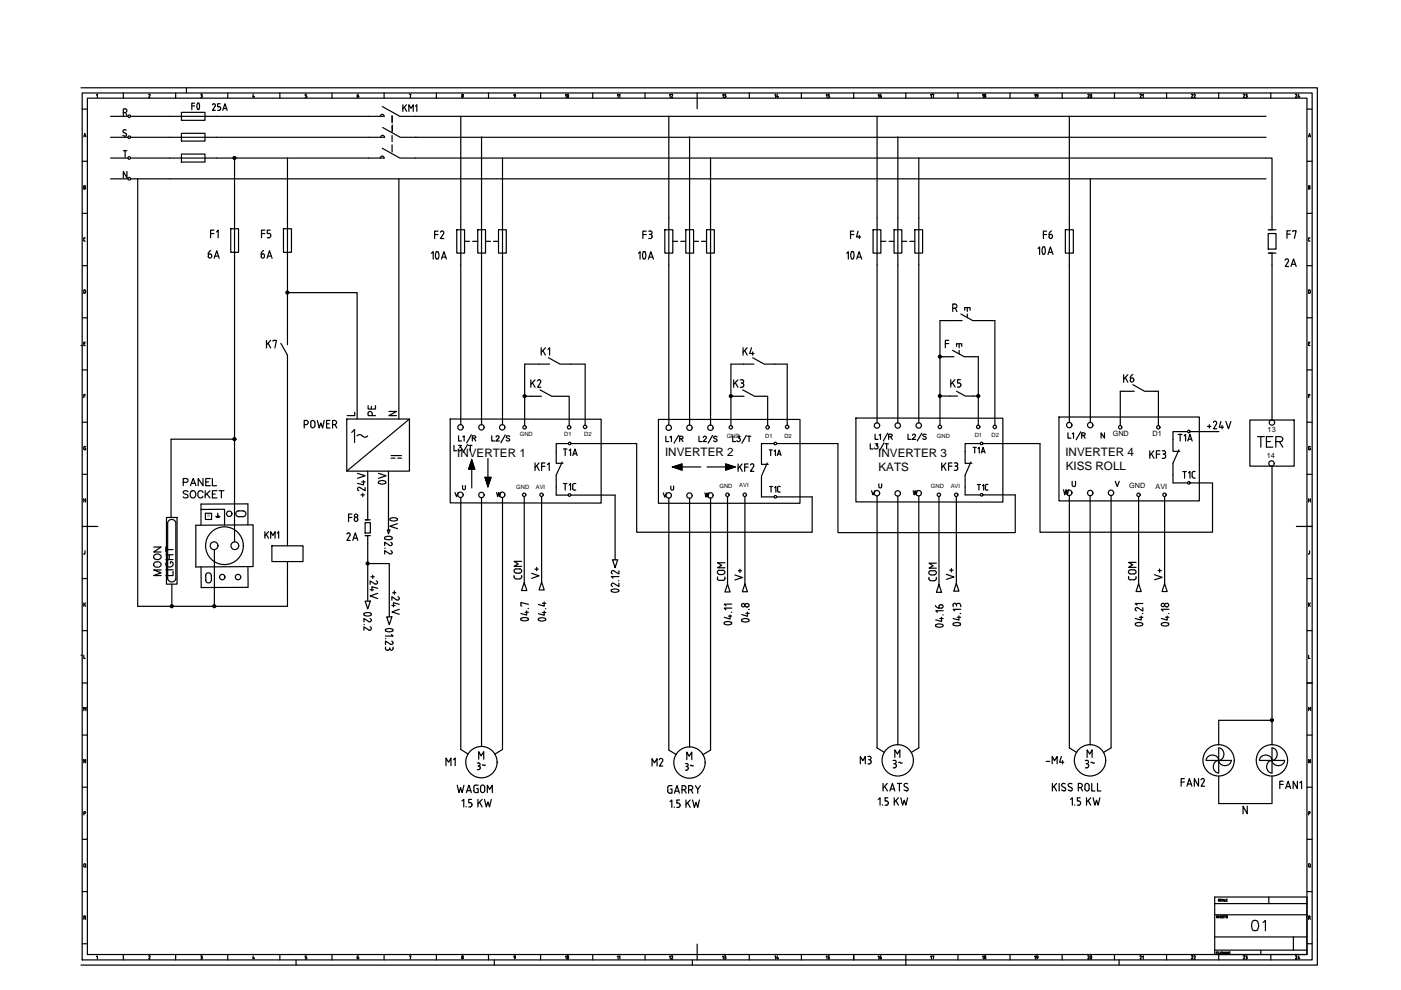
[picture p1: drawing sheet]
<svg xmlns="http://www.w3.org/2000/svg" width="297mm" height="210mm" viewBox="0 0 297 210" stroke-linecap="round" stroke-linejoin="round" font-family="sans-serif">
<!-- layer: 035 -->
<g fill="none" stroke="#000" stroke-width=".25">
<path d="M17.2 18.6h262.1v186h-262.1M26.1 19.7v1.1M53.7 20l-.1 .5h.4M59.3 19.7v1.1M65 20h-.3v.3h.2M70.4 19.7v1.1M81.4 19.7v1.1M92.5 19.7v1.1M103.6 19.7v1.1M114.6 19.7v1.1M125.7 19.7v1.1M136.8 19.7v1.1"/>
<path d="M147.8 19.7v1.1M158.9 19.7v1.1M169.9 19.7v1.1M181 19.7v1.1M192.1 19.7v1.1M203.1 19.7v1.1M214.2 19.7v1.1M225.2 19.7v1.1M236.3 19.7v1.1M247.3 19.7v1.1M258.4 19.7v1.1M269.4 19.7v1.1"/>
<path d="M17.4 23.1h1.1M17.4 34.2h1.1M17.8 29l.2-.7 .2 .7M17.9 28.8h.2M18 39.4l.1 .1-.1 .2M18 39.4h-.2v.7l.3-.1v-.2l-.3-.1M18.5 20.8h258.6v181.6h-258.6zM20.5 20.1l.1-.1v.7M31.5 20.1l.2-.1 .1 .1-.3 .6h.3M53.8 20.4v.3M64.7 20.7h.2M64.9 20.3l.1 .1"/>
<path d="M65 20.5l-.1 .1M65.1 20.4v.1M277.1 23.1h1.1M277.1 34.2h1.1M277.4 29l.3-.7 .2 .7M277.5 28.8h.3M277.6 39.4l.1 .1-.1 .2M277.6 39.4h-.2v.7l.3-.1v-.2l-.3-.1M17.4 45.2h1.1M17.4 56.3h1.1M17.7 50.9l.4 .2M17.8 50.6v.4"/>
<path d="M17.9 50.4l-.2 .2M17.9 50.4h.2M277.1 45.2h1.1M277.1 56.3h1.1M277.4 50.9l.3 .2M277.6 50.4l-.2 .2M277.6 50.4h.1M17.2 73.3h.2M17.4 67.4h1.1M17.4 78.4h1.1M17.8 72.9h.2M17.9 61.5a.42 .42 0 0 1 .2 .6l-.3 .1v-.7h.1"/>
<path d="M18.1 72.5h-.3v.8h.3M277.1 67.4h1.1M277.1 78.4h1.1M277.4 72.9h.3M277.6 61.5a.42 .42 0 0 1 .2 .6l-.4 .1v-.7h.2M277.7 72.5h-.3v.8h.3M17.4 89.5h1.1M17.8 94.9v.4l.3 .1v-.4h-.1M18.1 94.7l-.1-.1-.2 .2M277.1 89.5h1.1M277.4 94.9v.3M277.4 83.9h.3"/>
<path d="M277.7 95h.1v.4l-.4-.2M277.7 83.6h-.3v.7M277.8 94.7l-.2-.1-.2 .2M17.4 111.6h1.1M17.4 100.6h1.1M17.8 117.5h.1M17.8 106h.3M17.8 105.7v.8M18 117.3l-.2 .2M18 116.8v.5M18.1 105.7v.8M277.1 111.6h1.1"/>
<path d="M277.1 100.6h1.1M277.4 117.5h.1M277.4 105.7v.8M277.4 106h.4M277.6 117.3l-.1 .2M277.7 116.8v.5M277.8 105.7v.8M17.2 138.9h.2M17.4 122.7h1.1M17.4 133.7h1.1M17.8 138.9v.7h.3M17.8 127.8v.8"/>
<path d="M17.9 128.1l.2 .5M18.1 127.8l-.3 .5M277.1 122.7h1.1M277.1 133.7h1.1M277.4 138.9v.7h.3M277.4 127.8v.8M277.6 128.1l.2 .5M277.8 127.8l-.4 .5M17.4 144.8h1.1M17.4 155.9h1.1M17.8 150.7v-.7l.2 .4 .2-.4v.7M277.1 144.8h1.1"/>
<path d="M277.1 155.9h1.1M277.4 150.7v-.7l.3 .4 .2-.4v.7M17.4 178h1.1M17.4 166.9h1.1M18 172.1l.1 .3-.3 .1M18 172.1h-.2v.7M18.1 161v.7l-.3-.7v.7M277.1 178h1.1M277.6 172.1l.2 .2-.4 .2M277.6 172.1h-.2v.7M277.8 161v.7l-.4-.7v.7M17.4 189h1.1"/>
<path d="M17.8 183.3v.3l.2 .2 .1-.2v-.3M17.8 194.6l.3-.1v-.2l-.3-.1v.7M17.8 183.3l.2-.2 .1 .2M18 194.6l.1 .3M18.1 183.7l.1 .1M257.5 191.6h19.6M269 190.2v1.4M277.1 189h1.1M277.4 183.3l.2-.2 .2 .2M277.4 194.6l.3-.1v-.2l-.3-.1v.7M277.4 183.3v.4M277.7 194.6l.1 .3"/>
<path d="M277.7 183.7l.2 .1M277.8 183.3l-.1 .5-.3-.2M17.4 200.1h1.1M20.5 202.8l.1-.1v.7M26.1 202.4v1.1M31.5 202.7h.2l.1 .2M31.8 202.9l-.3 .5h.3M37.2 202.4v1.1M42.6 202.7h.1M42.6 203.4h.1M42.7 203h.1M42.7 202.6l.2 .2-.2 .1"/>
<path d="M42.7 203l.2 .1M42.9 203.1v.1M42.9 203.2l-.2 .1M48.3 202.4v1.1M53.7 202.7l-.1 .5h.4M53.8 203.1v.3M59.3 202.4v1.1M62.8 203.5v1.1M64.7 203.4h.2M65 203.2l-.1 .1M65 202.7h-.3v.3l.3 .1M65.1 203.1v.1"/>
<path d="M70.4 202.4v1.1M81.4 202.4v1.1M86.8 202.7h.3l-.1 .7M92.5 202.4v1.1M97.9 203.1l.2-.1 .1 .1M97.9 203.2l.2 .1 .1-.1M97.9 203.1v.1M98.2 203.1v.1M103.6 202.4v1.1M104.8 203.5v1.1M114.6 202.4v1.1M125.7 202.4v1.1"/>
<path d="M136.8 202.4v1.1M146.8 203.5v1.1M147.8 202.4v1.1M158.9 202.4v1.1M169.9 202.4v1.1M181 202.4v1.1M192.1 202.4v2.2M203.1 202.4v1.1M214.2 202.4v1.1M225.2 202.4v1.1M236.3 202.4v1.1M237.3 203.5v1.1"/>
<path d="M247.3 202.4v1.1M257.5 201.5h19.6M258.4 202.4v1.1M267.3 201.5v.9M269.4 202.4v1.1M277.1 200.1h1.1"/>
<circle cx="98" cy="20.5" r=".17"/>
<circle cx="98.1" cy="20.1" r=".15"/>
<circle cx="98.1" cy="202.8" r=".15"/>
</g>
<!-- layer: 07 -->
<path d="M17.4 19.7h260.8v183.8h-260.8zM147.8 20.8v2.3M18.5 111.6h2.2M274.9 111.6h2.2M257.5 190.2h19.6v12.2h-19.6zM257.5 194h19.6M257.5 198.7h19.6M274.2 198.7v2.8M147.8 200.2v2.2" fill="none" stroke="#000" stroke-width=".25"/>
<!-- layer: 025 -->
<g fill="none" stroke="#000" stroke-width=".25">
<path d="M258.2 194.2h-.3l.3 .3v.1l-.3-.1M258.3 194.2v.4M258.3 194.4h.3M258.6 190.7h-.3l.3 .2v.2l-.3-.1M258.6 194.2v.4M258.8 194.4h.2M259.1 190.7a.2 .2 0 0 0-.3 0 .2 .2 0 0 0 0 .3 .2 .2 0 0 0 .3 0M259.1 194.2h-.3v.4h.3M259.2 191.1l.1-.4 .2 .4M259.2 191h.2M259.2 194.4h.2M259.5 194.2h-.3v.4h.3"/>
<path d="M259.6 190.7v.4h.2M259.6 194.2h.3M259.7 194.2v.4M260 190.9h.1M260.2 190.7h-.2v.4h.2M260.3 194.2h-.3l.3 .3-.1 .1-.2-.1M257.9 202h.1M258.2 201.8h-.3v.5M258.3 201.8v.5M258.4 201.8v.5h.3M258.8 202h.2M259.1 201.8h-.3v.5h.3"/>
<path d="M259.5 201.8v.5l-.3-.5v.5M259.6 202.3l.1-.5 .2 .5M259.7 202.1h.2M260 202.3v-.5l.2 .5 .2-.5v.5M260.5 202h.2M260.8 201.8h-.3v.5h.3"/>
</g>
<g fill="none" stroke="#000" stroke-width=".25">
<path d="M23.4 24.7h3.7M23.4 29.1h3.7M23.4 33.5h3.7M23.4 37.9h3.7M27.7 24.7h8.3M27.7 29.1h8.3M27.7 33.5h8.3M27.7 37.9h240.7M29.2 37.9v90.7h31.7v-6.2M45.9 24.7h32.2M45.9 29.1h32.4M45.9 33.5h32.2"/>
<path d="M49.7 33.5v12.5M60.9 33.5v12.5M84.6 37.9v50.9M88.1 33.5h181.6v12.7M88.1 24.7h180.3M88.1 29.1h180.3M97.7 24.6v21.6M102.1 29v17.2M106.5 33.5v12.7M141.8 24.6v21.6M146.2 29v17.2M150.7 33.5v12.7"/>
<path d="M186 24.6v21.6M190.4 29v17.2M194.8 33.5v12.7M226.7 24.6v21.6M231.2 37.9v51.7M49.7 56v58.9M60.9 56v14.9M97.7 56.2v33.9M102.1 56.2v33.9M106.5 56.2v33.9M141.8 56.2v34M146.2 56.2v34"/>
<path d="M150.7 56.2v34M186 56.2v33.5M190.4 56.2v33.5M194.8 56.2v33.5M226.7 56.2v33.4M269.7 56.2v32.9M60.9 62h14.8v26.8M60.9 77.5v34.9M114.3 77.2h-3.1v13M121 77.2h3.1v13M155 77.2v13M164.3 77.2h2.6v13"/>
<path d="M199.3 75.6h.8M201.8 68h-2.5v22.2M206.7 75.6h.7v8.4M208.4 68h2.5v22.2M49.7 93.1h-13.4v16.6M78 99.9v8.7M82.4 99.9v12.5M119.2 84h1.5v6.2M121.1 94.1h13.9v18.7h37.2v-7.4h-7.5M162.2 84h.6v6.2M164.7 94.1h13v18.8h37.6v-8h-6.9M206.4 84h1v6.2"/>
<path d="M208.4 94.1h12.1v18.7h36.6v-10.4h-4.8M237.5 83v7.2M244.9 83h.7v7.2M252.3 91.5h6.1M269.7 98.8v59.1M32.6 116h1.5l-1.5 1h1.5M32.7 117.8a.77 .77 0 0 1 .9-.3 .77 .77 0 0 1 .5 .8 .83 .83 0 0 1-.9 .3 .83 .83 0 0 1-.6-.7zM32.8 119.2a.76 .76 0 0 1 .9-.1 .76 .76 0 0 1 .4 .9 .76 .76 0 0 1-1 .3 .76 .76 0 0 1-.4-.9zM35.2 118.6h1.5M35.2 117.6h1.5M35.2 116.5h1.5M35.2 116v1"/>
<path d="M35.5 110.8a.91 .91 0 0 1 .9-.7 .91 .91 0 0 1 .9 .7M35.5 119.1a.56 .56 0 0 0-.3 .7 .56 .56 0 0 0 .6 .4h.3a.55 .55 0 0 0 .6-.5 .55 .55 0 0 0-.6-.6v.4M35.9 117.6v1M38.8 102.3l.9-.1 .2-.2-.1-.4-1-.1v1.5M39.9 104.3l-.4-.3-.7 .3 .2 .3 .8 .4 .1 .4-.2 .1h-.7l-.2-.1M40.4 103l.6-1.5 .6 1.5M40.5 104.3a.71 .71 0 0 1 1 .1 .71 .71 0 0 1-.2 1 .63 .63 0 0 1-.8 .1 .63 .63 0 0 1-.2-.9zM40.6 102.5h.7M43 101.5v1.5l-1-1.5v1.5M43 104.4a.56 .56 0 0 0-.6-.4 .56 .56 0 0 0-.5 .6 .63 .63 0 0 0 .3 .9 .63 .63 0 0 0 .8-.3M43.5 104v1.6M43.6 102.2h.6"/>
<path d="M43.8 104.7l.7 .9M44.5 104l-1 1.1M44.6 101.5h-1v1.5h1M45 101.5v1.5h.9M45 104.8h.6M45.5 116.6v12M46 104h-1v1.6h1M46.4 104h1.1M46.9 104v1.6M78 115.2v4.3h4.5v11.3M78 119.5v8M97.7 105.5v53.4"/>
<path d="M102.1 105.5v52.8M106.5 105.5v53.4l-1.6 1M111.2 105.3v18.3M114.8 105.3v18.1M121 105h9.4v13.7M141.8 105.6v53.4M146.2 105.6v52.8M150.7 105.6v53.4l-1.7 1M154.2 105.3v18.6M157.9 105.3v18.5M186 105.1v53.5M190.4 105.2v52.7"/>
<path d="M194.8 105.1v53.5l-1.6 .9M199.1 105.3v18.6M202.8 105.3v18.4M204.6 103.2v1.7h3.3M226.7 105.1v53.5M231.1 105.1v52.8M235.6 105.1v53.5l-1.6 .9M241.4 105.3v18.5M246.9 105.3v18.5M34.1 120.8h-1.5l1.5 .6-1.5 .6h1.5M35.2 120.8h1.5M35.5 122.7a.91 .91 0 0 0 .9 .7 .91 .91 0 0 0 .9-.7"/>
<path d="M36.4 123.9v4.7M36.7 121.1v.9h-1.5M269.7 152.7h-11.3v5.2M258.4 164.6v5.8h11.3v-5.8"/>
</g>
<!-- layer: 0 -->
<g fill="none" stroke="#000" stroke-width=".25">
<path d="M36 24.7h9.9M36 29.1h9.9M36 33.5h9.9M38.5 28.3h5v1.6h-5zM38.5 32.7h5v1.7h-5zM78.1 24.7h3.4M78.1 33.5h3.4M78.3 29.1h3.3M80.6 24.6a.4 .4 0 0 1 .4-.4 .4 .4 0 0 1 .4 .4M80.6 33.5a.4 .4 0 0 1 .4-.4 .4 .4 0 0 1 .4 .4M80.7 29.1a.4 .4 0 0 1 .4-.4 .4 .4 0 0 1 .4 .4M81.1 22.6l3.7 2.1h3.3"/>
<path d="M81.1 31.4l3.7 2.1h3.3M81.1 27l3.8 2.1h3.3M48.9 48.5h1.7v5h-1.7zM49.7 46v10M60.1 48.5h1.7v5h-1.7zM60.9 46v10M96.8 48.7h1.7v5h-1.7zM97.7 46.2v10M101.3 48.7h1.6v5h-1.6zM102.1 46.2v10M105.7 48.7h1.6v5h-1.6zM106.5 46.2v10"/>
<path d="M141 48.7h1.6v5h-1.6zM141.8 46.2v10M145.4 48.7h1.7v5h-1.7zM146.2 46.2v10M149.8 48.7h1.7v5h-1.7zM150.7 46.2v10M185.1 48.7h1.7v5h-1.7zM186 46.2v10M189.6 48.7h1.6v5h-1.6zM190.4 46.2v10M194 48.7h1.6v5h-1.6zM194.8 46.2v10"/>
<path d="M225.9 48.7h1.7v5h-1.7zM226.7 46.2v10M268.9 49.5h1.6v3.3h-1.6zM268.9 48.7h1.6M268.9 53.7h1.6M269.7 46.2v2.5M269.7 53.7v2.5M60.9 75.3v2.2M116.3 75.8l2.4 1.4h2.3M159.6 75.8l2.4 1.4h2.3M200.1 75.6h2.2M201.8 68h2.2"/>
<path d="M202 74.3l2.5 1.3h2.2M202.8 73.4v-.5h1.1v.5M203.4 72.9v.8M203.4 74.3v.7M203.7 66.6l2.5 1.4h2.2M204.5 65.8v-.6h1.2v.6M205.1 65.2v.8M205.1 66.6v.8M73.5 88.8h13.3v11.1h-13.3zM74.6 91.7l.6-.7v2.8M75.7 92.4l.5-.3 .6 .3M76.8 92.4l.6 .3 .6-.3"/>
<path d="M82.9 96.6h2.2M86.8 88.8l-13.3 11.1M95.4 88.8l32.1 .1v17.8l-32.1-.1zM96.3 94.4v1.2h.5M97.2 92.4v1.1h.7M97.2 94.4h.6l-.3 .5a.37 .37 0 0 1 .3 .5 .37 .37 0 0 1-.7 0M98.1 92.6l.3-.2v1.1M99.1 94.2l-.9 1.7M99.3 94.4h.8M99.7 94.4v1.2M99.9 92.2l-.9 1.7M100 97.5l.7 2h-1.4z"/>
<path d="M100 99.5v3.9M100.1 92.9l.7-.1v-.3l-.7-.1v1.1M100.5 92.9l.4 .6M103.4 97.2v4M104.3 92.4v1.1h.6M105.2 92.7l.2-.3 .4 .1v.3l-.7 .7h.8M107.1 92.2l-.9 1.7M108.1 92.6l-.3-.2-.5 .2 .1 .2 .6 .3v.4h-.4l-.3-.2M114.5 82.7l2.5 1.3h2.2M139.6 88.9h30v17.8h-30zM141.2 92.5v1.1h.6M142.1 92.7l.3-.2v1.1"/>
<path d="M142.6 99l2-.6v1.3zM143.9 92.3l-1 1.7M144.1 93h.6l.1-.4-.7-.1v1.1M144.4 93l.4 .6M144.6 99h4M148.2 92.5v1.1h.6M149.1 92.8l.2-.3 .4 .1v.3l-.6 .7h.7M149.9 99h4M151.1 92.3l-1 1.7M152 92.7l-.2-.2-.5 .2 .2 .3 .4 .1 .1 .4-.2 .1-.5-.1M153.9 98.4l2 .6-2 .7zM155.3 92.5v1.1h.7"/>
<path d="M156.4 92.5h.5l-.3 .4a.37 .37 0 0 1 .3 .6 .37 .37 0 0 1-.7-.1M157.5 82.7l2.5 1.3h2.2M158.2 92.3l-.9 1.7M158.4 92.5h.8M158.8 92.5v1.1M181.5 88.6l31.1 .1v17.8l-31.1-.1zM184.5 94.1v1.1h.7M185.5 92.1v1.1h.7M185.5 94.1h.6l-.3 .4a.38 .38 0 0 1 .3 .4 .38 .38 0 0 1-.3 .4 .38 .38 0 0 1-.4-.3M186.4 92.3l.3-.2v1.1M187.4 93.9l-.9 1.7M187.6 94.1h.8"/>
<path d="M188 94.1v1.1M188.2 91.8l-.9 1.7M188.4 92.6l.6-.1 .2-.2-.2-.2h-.6v1.1M188.8 92.6l.4 .6M192.5 92.1v1.1h.7M193.5 92.3l.1-.2h.3l.2 .3-.7 .8h.8M195.4 91.8l-.9 1.7M196.4 92.2l-.3-.1-.4 .1v.2l.7 .4-.3 .4-.4-.2M205.9 97.9l-1.3 2.8v2.5M224.5 88.4h29.8v17.8h-29.8zM226.4 91.8v1.1h.7M227.4 92l.2-.2v1.1"/>
<path d="M229.1 91.6l-.9 1.6M229.3 92.3h.7v-.4l-.7-.1v1.1M229.7 92.3l.4 .6M234.2 91.8v1.1l-.7-1.1v1.1M240.2 81.6l2.5 1.4h2.2M41.5 111.4l12.2-.1v8.8l-12.2 .1zM42.6 108h5v3.3M43.5 108.8h1.4v1.3h-1.4zM44.9 108.8h.1M45.7 109.5h.9M45.9 109.6h.6M46 109.7h.4"/>
<path d="M46.2 109.5h.1M46.2 108.8v.7M50.5 109.5h1.1M50.5 108.3h1.1M50.7 108.3a.61 .61 0 0 0-.7 .6 .61 .61 0 0 0 .7 .6M51.5 108.3a.61 .61 0 0 1 .6 .6 .61 .61 0 0 1-.6 .6M52.6 111.3v-4.5l-10 .1v4.4M57.6 115.7h6.6v3.4h-6.6zM60.9 119.1v3.3M77.4 113.6h1.1M96.5 104.4l.3 .9 .3-.9M98.1 102.9v.7l.2 .2 .3-.1 .1-.8"/>
<path d="M102.8 101.2h1.3l-.7 2zM105.3 104.4l.2 .9 .2-.9 .2 .9 .3-.9M129.9 118.7h1.1l-.6 1.6zM140.6 104.5l.4 .9 .3-.9M142.2 103.1v.6l.3 .2 .3-.1v-.7M149.5 104.5l.2 .9 .2-.9 .2 .9 .2-.9M184.8 104l.3 .9 .3-.9M186.3 102.6v.6l.3 .2h.3v-.8M193.6 104l.2 .9 .2-.9 .3 .9 .2-.9M225.5 103.8l.2 1.1 .3-1.1 .3 1.1 .3-1.1M227.3 102.1v.8l.3 .3 .4-.2v-.9M236.5 102.1l.4 1.1 .4-1.1"/>
<path d="M43.6 122.1a.61 .61 0 0 1 .6-.7 .61 .61 0 0 1 .6 .7M43.6 122.9a.61 .61 0 0 0 .6 .7 .61 .61 0 0 0 .6-.7M43.6 122v1M44.8 122v1M52.6 120.1v4.4l-9.9 .1-.1-4.4M258.4 158.6a1.38 1.38 0 0 1 1.1 1.5 1.38 1.38 0 0 1-1.5 1.2 1.38 1.38 0 0 0-.7 1.4 1.38 1.38 0 0 0 1.1 1.2M258.4 158.6v5.3M269.7 158.6v5.3a1.38 1.38 0 0 1-1.1-1.5 1.38 1.38 0 0 1 1.4-1.2 1.36 1.36 0 0 0 .8-1.4 1.36 1.36 0 0 0-1.1-1.2zM255.7 161.2a1.38 1.38 0 0 1 1.6-1.1 1.38 1.38 0 0 1 1.2 1.5 1.38 1.38 0 0 0 1.4 .7 1.38 1.38 0 0 0 1.2-1.1M255.8 161.2h5.3M267 161.2a1.38 1.38 0 0 1 1.6-1.1 1.38 1.38 0 0 1 1.2 1.5 1.38 1.38 0 0 0 1.4 .7 1.38 1.38 0 0 0 1.2-1.1M267.1 161.2h5.3"/>
<circle cx="27.4" cy="37.9" r=".28"/>
<circle cx="27.4" cy="24.6" r=".28"/>
<circle cx="27.4" cy="33.5" r=".28"/>
<circle cx="27.4" cy="29.1" r=".28"/>
<circle cx="49.7" cy="33.5" r=".32"/>
<circle cx="49.7" cy="33.5" r=".19"/>
<circle cx="49.7" cy="33.5" r=".11"/>
<circle cx="60.9" cy="62" r=".32"/>
<circle cx="60.9" cy="62" r=".19"/>
<circle cx="60.9" cy="62" r=".11"/>
<circle cx="199.3" cy="75.6" r=".32"/>
<circle cx="199.3" cy="75.6" r=".19"/>
<circle cx="199.3" cy="75.6" r=".11"/>
<circle cx="49.7" cy="93.1" r=".32"/>
<circle cx="49.7" cy="93.1" r=".19"/>
<circle cx="49.7" cy="93.1" r=".11"/>
<circle cx="97.6" cy="90.6" r=".57"/>
<circle cx="102.1" cy="90.6" r=".57"/>
<circle cx="106.5" cy="90.6" r=".57"/>
<circle cx="111.2" cy="90.6" r=".36"/>
<circle cx="120.7" cy="90.6" r=".36"/>
<circle cx="124" cy="90.5" r=".36"/>
<circle cx="141.8" cy="90.7" r=".57"/>
<circle cx="146.2" cy="90.7" r=".57"/>
<circle cx="150.6" cy="90.7" r=".57"/>
<circle cx="154.9" cy="90.6" r=".36"/>
<circle cx="162.7" cy="90.6" r=".36"/>
<circle cx="166.9" cy="90.5" r=".36"/>
<circle cx="185.9" cy="90.2" r=".57"/>
<circle cx="190.3" cy="90.2" r=".57"/>
<circle cx="194.8" cy="90.2" r=".57"/>
<circle cx="199.3" cy="90.5" r=".36"/>
<circle cx="199.3" cy="84" r=".32"/>
<circle cx="199.3" cy="84" r=".19"/>
<circle cx="199.3" cy="84" r=".11"/>
<circle cx="207.4" cy="90.5" r=".36"/>
<circle cx="207.4" cy="84" r=".32"/>
<circle cx="207.4" cy="84" r=".19"/>
<circle cx="207.4" cy="84" r=".11"/>
<circle cx="210.9" cy="90.5" r=".36"/>
<circle cx="226.7" cy="90.1" r=".57"/>
<circle cx="231.1" cy="90.1" r=".57"/>
<circle cx="237.5" cy="90.6" r=".36"/>
<circle cx="245.6" cy="90.6" r=".36"/>
<circle cx="269.6" cy="98.3" r=".57"/>
<circle cx="269.7" cy="89.6" r=".57"/>
<circle cx="45.4" cy="115.7" r=".83"/>
<circle cx="47.6" cy="115.7" r="4"/>
<circle cx="48.6" cy="108.9" r=".57"/>
<circle cx="49.8" cy="115.7" r=".83"/>
<circle cx="77.9" cy="119.5" r=".32"/>
<circle cx="77.9" cy="119.5" r=".19"/>
<circle cx="77.9" cy="119.5" r=".11"/>
<circle cx="97.6" cy="104.9" r=".57"/>
<circle cx="102.1" cy="105" r=".57"/>
<circle cx="106.5" cy="104.9" r=".57"/>
<circle cx="111.1" cy="104.9" r=".36"/>
<circle cx="114.8" cy="104.9" r=".36"/>
<circle cx="141.8" cy="105" r=".57"/>
<circle cx="146.2" cy="105.1" r=".57"/>
<circle cx="150.6" cy="105" r=".57"/>
<circle cx="154.2" cy="104.9" r=".36"/>
<circle cx="157.9" cy="104.9" r=".36"/>
<circle cx="185.9" cy="104.6" r=".57"/>
<circle cx="190.3" cy="104.6" r=".57"/>
<circle cx="194.8" cy="104.6" r=".57"/>
<circle cx="199.1" cy="104.9" r=".36"/>
<circle cx="202.7" cy="104.9" r=".36"/>
<circle cx="208.1" cy="104.9" r=".28"/>
<circle cx="226.7" cy="104.5" r=".57"/>
<circle cx="231.1" cy="104.5" r=".57"/>
<circle cx="235.5" cy="104.5" r=".57"/>
<circle cx="241.4" cy="104.9" r=".36"/>
<circle cx="246.9" cy="104.9" r=".36"/>
<circle cx="36.4" cy="128.5" r=".32"/>
<circle cx="36.4" cy="128.5" r=".19"/>
<circle cx="36.4" cy="128.5" r=".11"/>
<circle cx="45.4" cy="128.5" r=".32"/>
<circle cx="45.4" cy="128.5" r=".19"/>
<circle cx="45.4" cy="128.5" r=".11"/>
<circle cx="47.1" cy="122.4" r=".57"/>
<circle cx="50.5" cy="122.4" r=".57"/>
<circle cx="269.7" cy="152.7" r=".32"/>
<circle cx="269.7" cy="152.7" r=".19"/>
<circle cx="269.7" cy="152.7" r=".11"/>
<circle cx="102.1" cy="161.6" r="3.3"/>
<circle cx="146.2" cy="161.7" r="3.3"/>
<circle cx="190.3" cy="161.2" r="3.3"/>
<circle cx="231.1" cy="161.2" r="3.3"/>
<circle cx="258.4" cy="161.2" r="3.3"/>
<circle cx="269.7" cy="161.2" r="3.3"/>
</g>
<!-- layer: DESC -->
<g fill="none" stroke="#000" stroke-width=".25">
<path d="M97.9 169.8l.4-.3v1.6M98.8 171v.1M99.4 171.1h.3M100.1 170.7l-.4 .4M101.3 169.5v1.6M101.7 170.1l.5 1M102.7 169.5l.4 1.6 .3-1.1 .4 1.1 .4-1.6M142.1 170l.3-.4v1.6M142.9 171.1v.1M143.5 171.2h.3M144.2 170.8l-.4 .4M145.4 169.6v1.6"/>
<path d="M145.8 170.2l.5 1M146.8 169.6l.4 1.6 .4-1.1 .3 1.1 .4-1.6M186.2 169.5l.4-.4v1.6M187.1 170.6v.1M187.2 166.1v1.6M187.6 166.7l.6 1M187.6 170.7h.4M188 169.8l.3 .2v.4l-.3 .3M188.1 166.1l-.9 1M188.2 169.1h-.6v.7h.4M188.7 167.7l.5-1.6 .5 1.6M188.8 167.3h.8"/>
<path d="M189.6 169.1v1.6M189.9 169.7l.6 1M190.3 166.1h.9M190.5 169.1l-.9 1M190.7 166.1v1.6M191 169.1l.4 1.6 .3-1 .4 1 .3-1.6M191.7 167.5l.5 .2M191.9 166.8l.7 .5-.1 .3-.3 .1M192 166.1l.4 .1M192 166.1l-.3 .3 .2 .4M223.1 166.1v1.6M223.5 166.7l.5 1"/>
<path d="M224 166.1l-.9 1M224.6 166.1v1.6M225.1 167.5l.5 .2M225.3 166.8l.5 .2M225.4 166.1l.4 .1M225.4 166.1l-.3 .3 .2 .4M225.8 167l.2 .4-.4 .3M226.5 167.5l.5 .2M226.7 166.8l.6 .5v.3l-.3 .1M226.8 166.1l-.3 .3 .2 .4M226.8 166.1l.5 .1M227 169.5l.4-.4v1.6"/>
<path d="M227.9 170.6v.1M228.4 170.7h.4M228.6 167h.4a.44 .44 0 0 0 .5-.4 .44 .44 0 0 0-.4-.5h-.5v1.6M228.7 169.8l.3 .2 .1 .4-.4 .3M229 169.1h-.6v.7h.4M229.1 167l.4 .7M230.1 166.3a.44 .44 0 0 1 .5-.2 .44 .44 0 0 1 .3 .4v.8a.44 .44 0 0 1-.4 .4 .44 .44 0 0 1-.5-.4zM230.4 169.1v1.6M230.7 169.7l.6 1M231.3 169.1l-.9 1M231.5 166.1v1.6h.6M231.8 169.1l.3 1.6 .4-1 .3 1 .4-1.6"/>
<path d="M232.7 166.1v1.6h.7"/>
</g>
<!-- layer: TAGS -->
<g fill="none" stroke="#000" stroke-width=".25">
<path d="M26.1 28.7l.4 .2M26.1 31.9h.8M26.5 23.1a.4 .4 0 0 1 .4 .4 .4 .4 0 0 1-.4 .4h-.4M26.5 23.1h-.4v1.4M26.5 31.9v1.4M26.6 23.9l.3 .6M26.7 28.3l.1 .4-.3 .2M26.8 27.6l-.6-.1-.1 .2v.3l.6 .3M26.9 36.4v1.3l-.8-1.3v1.3M200.4 72.8h.8M201.2 72.2h-.8v1.5M202 65.3h.5"/>
<path d="M202.4 64.5a.44 .44 0 0 1 .5 .4 .44 .44 0 0 1-.5 .4M202.5 64.5h-.5v1.6M202.6 65.3l.3 .8M207.2 102.7h.7M207.5 102.7v1.2M208.3 103l.3-.3v1.2M208.9 103.6l.3 .3M208.9 103v.6M209.2 102.7l-.3 .3M209.2 102.7h.3M209.2 103.9h.3"/>
</g>
<!-- layer: LINK -->
<g fill="none" stroke="#000" stroke-width=".25">
<path d="M83.1 26.7v1.4M83.1 28.7v1.3M83.1 30.7v1.5M83.2 26.5v1.3M98.5 51.2h1.1M100.2 51.2h1.1M102.9 51.2h1.1M104.6 51.2h1.1M142.6 51.2h1.1M144.3 51.2h1.1M147.1 51.2h1M148.7 51.2h1.1"/>
<path d="M186.8 51.2h1M188.5 51.2h1.1M191.2 51.2h1.1M192.9 51.2h1.1"/>
</g>
<!-- layer: WIREREF -->
<path d="M264.4 170.9v1.6l-.8-1.6v1.6" fill="none" stroke="#000" stroke-width=".25"/>
<!-- layer: 0 -->
<path d="M100 97.5l.7 2h-1.4zM142.6 99l2-.6v1.3zM153.9 98.4l2 .6-2 .7zM102.8 101.2h1.3l-.7 2z" fill="#000" stroke="#000" stroke-width=".21"/>
<!-- layer: XREF -->
<g fill="none" stroke="#000" stroke-width=".25">
<path d="M81.6 116.2h.1M82.9 116.8l.2 .3M83.2 117.1a.36 .36 0 0 1-.6 .3l-1-.7v.8M77.2 132.4h.1M77.2 130.4a1.5 1.5 0 0 0 1.5 0M78.2 131.8l-1-.7v.8M78.2 133.6l-1-.7v.7M78.5 131.1l.2 .2a.36 .36 0 0 1-.1 .5 .36 .36 0 0 1-.4 0M78.5 132.9l.2 .2v.4l-.5 .1M78.6 130v.4M78.7 130a1.17 1.17 0 0 0-1.6 .2l.1 .2M81.7 137.5l.4 .4 .3-.1 .2-.3a.36 .36 0 0 0 .4 .4 .36 .36 0 0 0 .3-.4"/>
<path d="M81.7 135.4h.1M81.7 137.2v.3M82.6 137.4v.1M83 134.5l.3 .4h-1.6M83 135.9l.3 .4-.1 .3h-.4l-1.1-.7v.7M83.2 133.4a1.17 1.17 0 0 0-1.5 .2l.1 .2a1.57 1.57 0 0 0 1.4 0M83.2 133.4v.4M83.3 137.2v.3M110.5 131.1v.4M110.5 131.1a1.17 1.17 0 0 1 1.5 .2l-.1 .2a1.5 1.5 0 0 1-1.4 0M111.3 129.8h.7M111.7 129.5v.9l-1.3-.3"/>
<path d="M112 129h.1M112 128.1l-1.6-.4v.8h.2M114.2 131.5a1.5 1.5 0 0 0 1.4 0M114.2 131.1a1.5 1.5 0 0 1 1.4 0M114.2 131.1v.4M115 129.9h.7M115 127.9h.7M115.4 129.6v.9l-1.2-.4M115.4 127.6v.9l-1.2-.3M115.6 131.1v.4M115.6 129.1h.1M129.7 125v.4"/>
<path d="M129.7 125.4a1.5 1.5 0 0 0 1.4 0M129.7 125a1.5 1.5 0 0 1 1.4 0M130.2 121a.36 .36 0 0 0-.6 .2 .36 .36 0 0 0 .3 .5M131.1 125v.4M131.1 123.1h.1M131.2 123.6v.8l-1-.7a.36 .36 0 0 0-.6 .2 .36 .36 0 0 0 .3 .4M131.2 122.2h-1.6l.4 .4M131.2 121v.7l-1-.6M153.6 131.9a1.17 1.17 0 0 1 1.5 .2 1.08 1.08 0 0 1-1.6 0zM154.5 130.6h.6M154.8 130.4v.9l-1.2-.4M155.1 129.8h.1"/>
<path d="M155.1 128.9h-1.5l.3 .4M155.1 128.1h-1.5l.3 .3M157.3 131.3l-.1 .2a1.08 1.08 0 0 0 1.6 0l-.1-.2M157.3 131.3a1.5 1.5 0 0 1 1.4 0M158.1 130h.8M158.3 128a.36 .36 0 0 0-.4 .3 .36 .36 0 0 0 .4 .4M158.3 128h.2M158.5 128a.39 .39 0 0 1 .3 .4 .39 .39 0 0 1-.5 .3M158.5 129.8v.9l-1.2-.4M158.7 129.2h.2M198.3 128.4l.3 .4 .4 .1M198.4 132.5a1.17 1.17 0 0 1 1.6 .1 1.08 1.08 0 0 1-1.6 0z"/>
<path d="M199.2 131.1h.8M199.5 128.3h.1M199.6 128.2a.36 .36 0 0 1 .4 .4 .36 .36 0 0 1-.4 .3h-.5v-.5l.3-.2M199.6 130.9v.9l-1.2-.4M199.9 130.4h.1M200 129.5h-1.6l.3 .3M202.1 128.3v.3M202.8 128.3v.2M203 130.9h.7M203.1 127.9l-.3 .4a.36 .36 0 0 0-.4-.4 .36 .36 0 0 0-.4 .4M203.1 128h.2M203.3 127.9l.4 .4"/>
<path d="M203.3 130.6v.9l-1.2-.4M203.6 132.2v.3M203.6 130.1h.1M203.6 132.2a1.17 1.17 0 0 0-1.6 .1l.2 .2a1.5 1.5 0 0 0 1.4 0M203.7 129.2h-1.6l.3 .3M203.7 128.3v.3M240.8 132.6a1.5 1.5 0 0 0 1.4 0M240.8 132.2a1.5 1.5 0 0 1 1.4 0M240.8 132.2v.3M241.2 128.9a.36 .36 0 0 0-.5 .1 .36 .36 0 0 0 .3 .5M241.6 130.9h.7M242 130.6v.9l-1.3-.4"/>
<path d="M242.2 132.2v.3M242.2 130.1h.1M242.3 128.8v.8l-1.1-.7M242.3 128h-1.6l.4 .3M246.3 132.6a1.5 1.5 0 0 0 1.4 0M247.1 130.9h.7M247.3 127.9a.36 .36 0 0 0-.4 .4 .36 .36 0 0 0 .4 .3M247.3 128h.2M247.3 128.7h.2M247.4 127.9a.36 .36 0 0 1 .4 .4 .36 .36 0 0 1-.4 .3M247.5 130.6v.9l-1.3-.4M247.7 132.2v.3"/>
<path d="M247.7 132.2a1.17 1.17 0 0 0-1.5 .1l.1 .2M247.8 130.1h.1M247.8 129.2h-1.6l.4 .4"/>
<circle cx="157.6" cy="128.3" r=".36"/>
<circle cx="246.6" cy="128.3" r=".36"/>
</g>
<!-- layer: SYMS -->
<path d="M265 89.1h9.4v9.7h-9.4zM35.3 109.7h2.2v14.2h-2.2zM35.5 110.8v12M37.3 110.8v12" fill="none" stroke="#000" stroke-width=".25"/>
<g font-size="6.2">
<text x="89.3" y="56.8">10A</text>
<text x="133" y="56.8">10A</text>
<text x="177.1" y="56.8">10A</text>
<text x="217.7" y="55.7">10A</text>
<text x="83.6" y="106.2" transform="rotate(-90 83.6 106.2)">0V</text>
<text x="86.1" y="113.9" transform="rotate(-90 86.1 113.9)">0V</text>
</g>
<text font-size="5.7" x="38.8" y="25">F0</text>
<g font-size="5.3">
<text x="265.6" y="96">TER</text>
<text x="264.6" y="198.6">01</text>
</g>
<g font-size="4.9">
<text x="91.4" y="51.9">F2</text>
<text x="139.3" y="51.9" transform="rotate(-90 139.3 51.9)">F3</text>
<text x="179.6" y="51.9">F4</text>
<text x="220.5" y="51.9">F6</text>
<text x="275.9" y="51.9" transform="rotate(-90 275.9 51.9)">F7</text>
<text x="43.4" y="56.1">6A</text>
<text x="54.3" y="56.1">6A</text>
<text x="271.6" y="57.9">2A</text>
<text x="55.7" y="75.1">K7</text>
<text x="117.8" y="76.6" transform="rotate(-90 117.8 76.6)">K1</text>
<text x="156.6" y="76.6">K4</text>
<text x="237.4" y="82.2">K6</text>
<text x="63.5" y="92.1">POWER</text>
<text x="155.6" y="101.2">KF2</text>
<text x="243.1" y="98.4">KF3</text>
<text x="78.7" y="106.5" transform="rotate(-90 78.7 106.5)">+24V</text>
<text x="76.9" y="111.8" transform="rotate(-90 76.9 111.8)">F8</text>
<text x="111.8" y="123.8" transform="rotate(-90 111.8 123.8)">COM</text>
<text x="158.7" y="124.2" transform="rotate(-90 158.7 124.2)">V+</text>
<text x="203.6" y="124.2" transform="rotate(-90 203.6 124.2)">V+</text>
<text x="247.6" y="124.2" transform="rotate(-90 247.6 124.2)">V+</text>
<text x="93.8" y="163.7">M1</text>
<text x="137.2" y="163.7">M2</text>
<text x="181.7" y="163.3">M3</text>
<text x="188.4" y="164">3~</text>
<text x="220.8" y="163.3">-M4</text>
<text x="229.3" y="164">3~</text>
<text x="249.4" y="167.9">FAN2</text>
<text x="96" y="169.3">WAGOM</text>
</g>
<g font-size="4.4">
<text x="118.2" y="22.2">10</text>
<text x="229.3" y="22.2">20</text>
<text x="44.1" y="24.7">25A</text>
<text x="84.7" y="24.7">KM1</text>
<text x="43.7" y="51.5">F1</text>
<text x="54.7" y="51.5">F5</text>
<text x="111.8" y="83.3">K2</text>
<text x="154.5" y="83.3">K3</text>
<text x="200.7" y="83.3">K5</text>
<text x="80.8" y="89.3" transform="rotate(-90 80.8 89.3)">PE</text>
<text x="249.1" y="94.9">T1A</text>
<text x="255.1" y="92.1">+24V</text>
<text x="112.5" y="100.9">KF1</text>
<text x="118.5" y="97.7">T1A</text>
<text x="198.6" y="100.9">KF3</text>
<text x="205.3" y="97.4">T1A</text>
<text x="118.5" y="105.1">T1C</text>
<text x="249.8" y="102.7">T1C</text>
<text x="55.4" y="115.4">KM1</text>
<text x="72.7" y="115.7">2A</text>
<text x="115.4" y="123.8" transform="rotate(-90 115.4 123.8)">V+</text>
<text x="154.9" y="124.2" transform="rotate(-90 154.9 124.2)">COM</text>
<text x="199.7" y="124.5" transform="rotate(-90 199.7 124.5)">COM</text>
<text x="242" y="124.2" transform="rotate(-90 242 124.2)">COM</text>
<text x="81.1" y="128.1" transform="rotate(-90 81.1 128.1)">+24V</text>
<text x="85.7" y="131.6" transform="rotate(-90 85.7 131.6)">+24V</text>
<text x="100.2" y="164.4">3~</text>
<text x="144.3" y="164.4">3~</text>
<text x="140.8" y="169.3">GARRY</text>
<text x="270.6" y="168.3">FAN1</text>
<text x="118.2" y="205">10</text>
<text x="229.3" y="205">20</text>
</g>
<g font-size="4">
<text x="162.3" y="97.7">T1A</text>
<text x="162.3" y="105.5">T1C</text>
</g>
<g font-size="3.5">
<text x="74.8" y="21.9">6</text>
<text x="107.6" y="21.9">9</text>
<text x="129.8" y="21.9">11</text>
<text x="141.1" y="21.9">12</text>
<text x="152.4" y="21.9">13</text>
<text x="163.3" y="21.9">14</text>
<text x="174.3" y="21.9">15</text>
<text x="185.2" y="21.9">16</text>
<text x="196.5" y="21.9">17</text>
<text x="207.4" y="21.9">18</text>
<text x="221.2" y="21.9" transform="rotate(-90 221.2 21.9)">19</text>
<text x="240.9" y="21.9">21</text>
<text x="251.5" y="21.9">22</text>
<text x="265.6" y="21.9" transform="rotate(-90 265.6 21.9)">23</text>
<text x="273.8" y="21.9">24</text>
<text x="72.7" y="89.3">L</text>
<text x="81.5" y="89.3">N</text>
<text x="74.8" y="204.6">6</text>
<text x="107.6" y="204.6">9</text>
<text x="129.8" y="204.6">11</text>
<text x="141.1" y="204.6">12</text>
<text x="152.4" y="204.6">13</text>
<text x="163.3" y="204.6">14</text>
<text x="174.3" y="204.6">15</text>
<text x="185.2" y="204.6">16</text>
<text x="196.5" y="204.6">17</text>
<text x="207.4" y="204.6">18</text>
<text x="221.2" y="204.6" transform="rotate(-90 221.2 204.6)">19</text>
<text x="240.9" y="204.6">21</text>
<text x="251.5" y="204.6">22</text>
<text x="265.6" y="204.6" transform="rotate(-90 265.6 204.6)">23</text>
<text x="273.8" y="204.6">24</text>
</g>
<text font-size="3.1" x="16.9" y="85.4">F</text>
<g font-size="2.5">
<text x="96.9" y="96.8">INVERTER 1</text>
<text x="141" y="96.7">INVERTER 2</text>
<text x="186.2" y="96.9">INVERTER 3</text>
<text x="186.3" y="99.9">KATS</text>
<text x="225.9" y="96.8">INVERTER 4</text>
<text x="226" y="99.7">KISS ROLL</text>
</g>
<g font-size="1.5">
<text x="235.9" y="92.4">GND</text>
<text x="244.4" y="92.5">D1</text>
<text x="268.8" y="91.7">13</text>
<text x="268.6" y="97.2">14</text>
<text x="239.4" y="103.4">GND</text>
<text x="245" y="103.7">AVI</text>
</g>
<g font-size="1.2">
<text x="110.2" y="92.5">GND</text>
<text x="119.6" y="92.4">D1</text>
<text x="123.9" y="92.4">D2</text>
<text x="154.1" y="92.9">GND</text>
<text x="162.2" y="92.8">D1</text>
<text x="166.3" y="92.8">D2</text>
<text x="198.7" y="92.9">GND</text>
<text x="206.7" y="92.7">D1</text>
<text x="210.2" y="92.7">D2</text>
<text x="109.5" y="103.7">GND</text>
<text x="113.6" y="103.6">AVI</text>
<text x="152.6" y="103.4">GND</text>
<text x="156.7" y="103.3">AVI</text>
<text x="197.4" y="103.5">GND</text>
<text x="201.6" y="103.4">AVI</text>
</g>
<text font-size=".8" x="44" y="109.6">R</text>
</svg>
